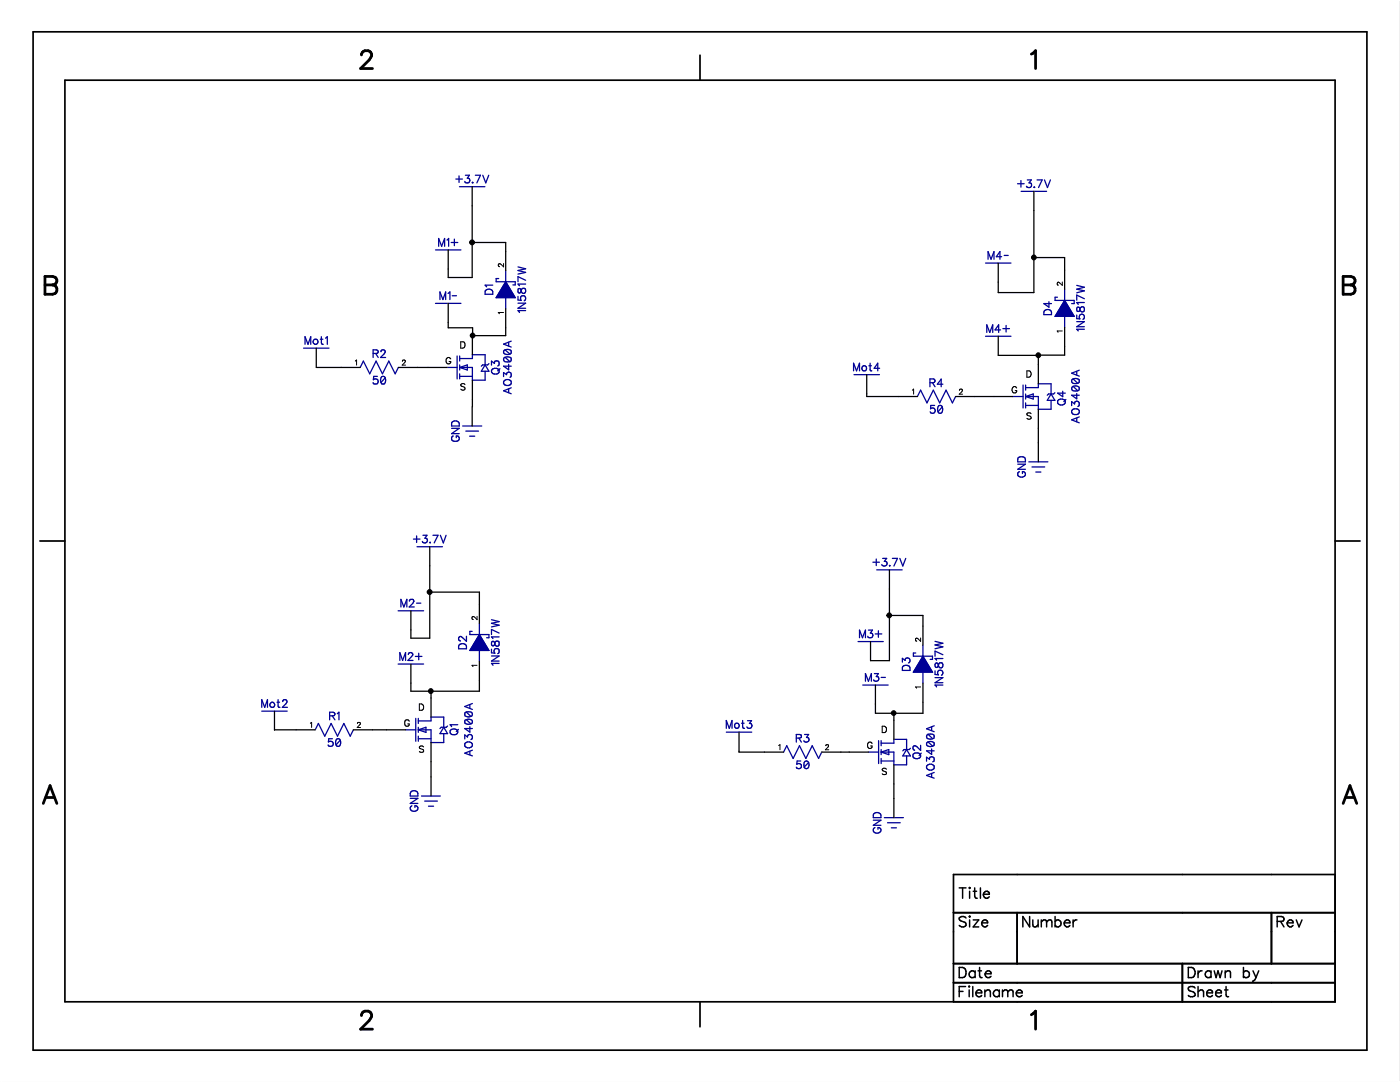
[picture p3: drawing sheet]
<svg xmlns="http://www.w3.org/2000/svg" width="279mm" height="216mm" viewBox="0 0 279 216" stroke-linecap="round" stroke-linejoin="round" font-family="sans-serif">
<g fill="#000" stroke="#000" stroke-width=".2">
<path d="M0 0h279.4v215.9h-279.4z"/>
<circle cx="94.2" cy="48.4" r=".49"/>
<circle cx="206.3" cy="51.4" r=".48"/>
<circle cx="94.3" cy="67" r=".48"/>
<circle cx="207.2" cy="70.9" r=".48"/>
<circle cx="85.7" cy="118.1" r=".49"/>
<circle cx="86" cy="137.9" r=".48"/>
<circle cx="177.5" cy="122.8" r=".48"/>
<circle cx="178.4" cy="142.3" r=".47"/>
</g>
<g fill="#fff" stroke="#fff" stroke-width=".2">
<path d="M0 0h279.4v215.9h-279.4z"/>
<path d="M.3 0h278.8v215.9h-278.8z"/>
</g>
<g fill="none" stroke="#000" stroke-width=".25">
<path d="M94.2 37.3v18.1h-4.7v-5.5M206.3 38.2v20.2h-7.1v-5.9M94.2 48.4h.1M94.2 48.4h6.7v5.6M206.3 51.4h.1M206.3 51.4h6.2v6.3M63.1 73.3h8.8M63.1 69.5v3.8M79.5 73.3h9.7M89.5 60.5v4.9h4.8v5.4M94.3 75.9v5.3M100.9 61.6v5.4h-6.6"/>
<path d="M173 74.8v4.3h10.1M190.7 79.1h11.4M199.2 67.1v3.8h8M212.5 65.3v5.6h-5.3v5.7M94.2 81.2v3.8M207.2 81.7v10.5M85.8 118.2h.1M85.8 109.1v18.2h-3.8v-5.4M85.8 118.2h9.9v6.2M177.5 113.7v18.1h-3.8v-3.8M86 137.9v5.2M95.7 132v5.9h-13.7v-5.4"/>
<path d="M177.5 122.8h6.7v5.9M184.2 136.3v6h-9.5v-5.6M54.8 145.6h8.1M54.8 141.9v3.8M70.5 145.6h10.4M86 148.2v10.6M147.5 146.1v4h8.9M164 150.1h9.3M178.4 142.3v5.2M178.4 152.6v10.6"/>
</g>
<g fill="none" stroke="#000096" stroke-width=".25">
<path d="M91 35.7h1.3M91.6 35.1v1.3M91.7 37.3h5.1M92.9 35h.8l-.4 .6a.52 .52 0 0 1 .5 .4 .52 .52 0 0 1-.5 .6 .52 .52 0 0 1-.5-.4M94.3 36.4v.1zM94.9 35h1l-.7 1.5M96.4 35l.5 1.5 .6-1.5M203.1 36.7h1.3M203.8 36v1.3M203.8 38.2h5.1M205 35.9h.8l-.4 .6a.52 .52 0 0 1 .4 .8 .52 .52 0 0 1-.9-.1M206.3 37.4h.2z"/>
<path d="M207 35.9h1l-.7 1.5M208.4 35.9l.6 1.5 .6-1.5M86.9 49.9h5.1M87.5 49.1v-1.5l.6 1.5 .6-1.5v1.5M87.8 59.8v-1.5l.6 1.5 .5-1.5v1.5M89.2 47.9l.3-.3v1.5M89.4 58.5l.4-.2v1.5M90 48.4h1.4M90.3 59h.8M90.7 47.7v1.3M96.9 58a.87 .87 0 0 1 1.4 .2v.5h-1.5zM98.3 56.9h-1.5l.3 .3"/>
<path d="M99.5 55.6h-.5v.6h3.8v.7h-.4M100.9 54v2.2M100.9 59.4v2.2M100.9 56.2l1.9 3.2h-3.8zM103.4 59.1v.8h.6a.54 .54 0 0 1 0-.8 .54 .54 0 0 1 .8 .2 .54 .54 0 0 1-.2 .7M103.4 53.3l1.5 .3-1.5 .4 1.5 .4-1.5 .3M103.4 57.7a.53 .53 0 0 0 .3 .8l.2-.1 .1-.4a.45 .45 0 0 1 .4-.5 .45 .45 0 0 1 .5 .4l-.2 .6a.57 .57 0 0 1-.6-.1 .57 .57 0 0 1-.2-.6l-.2-.2zM104.9 55.9l-1.5-.7v1M104.9 56.7h-1.5l.3 .3M196.7 52.5h5.1M197.2 51.7v-1.5l.6 1.5 .6-1.5v1.5M199.9 51.2h-1.1l.8-1v1.5"/>
<path d="M200.4 51h.8M211 59.3h-.4v.6h3.8v.7h-.5M212.5 57.7v2.2M212.5 59.9l1.9 3.2h-3.8zM214.9 56.9l1.5 .4-1.5 .4 1.5 .3-1.5 .4M216.4 59.6l-1.5-.7v1M60.6 69.5h5.1M60.9 68.7v-1.5l.6 1.5 .5-1.5v1.5M63.9 67.7h.5M64.1 67.2v1.2l.1 .2 .3 .1M65 67.5l.3-.3v1.5M71.9 73.3l.6-1.2 1.3 2.5 1.3-2.5 1.2 2.5 1.3-2.5 1.3 2.5 .6-1.3"/>
<path d="M74.5 70.5h.8l.2-.4-.4-.3h-.6v1.5M75 70.5l.5 .8M75.3 75.1h-.7l-.1 .7a.54 .54 0 0 1 .8-.1 .54 .54 0 0 1 0 .8 .54 .54 0 0 1-.8-.2M76 70.2l.3-.4 .5 .1 .1 .2-.2 .5-.8 .7h1.1M76.9 75.4a.45 .45 0 0 0-.4-.3 .45 .45 0 0 0-.5 .3v.9M76.9 75.4l.1 .4a.66 .66 0 0 1-.6 .8h-.2l-.2-.3M76.9 75.4l-.9 .9M86.9 60.5h5.1M89.2 73.3h2M91.2 71v4.6M91.7 71.5h2.6v-.7h2.5v2M91.7 73.3h2.6v2.6h2.5v-1.8"/>
<path d="M91.7 75.1h2.6M91.7 71v1.1M91.7 72.8v1M91.7 74.6v1M91.7 73.3l1.6-.5v1zM96.8 72.8l.8 1.3h-1.5zM97.6 72.6l-.3 .2h-1l-.2 .3M98.1 72.9v-.8l.6 .4a.52 .52 0 0 1 .5-.5 .52 .52 0 0 1 .5 .4 .52 .52 0 0 1-.4 .6M98.3 73.6a.77 .77 0 0 1 .9-.1 .77 .77 0 0 1 .4 .8 .76 .76 0 0 1-1 .4 .76 .76 0 0 1-.4-.9zM99.8 73.6l-.5 .4M100.5 75.1v-.8l.6 .5a.49 .49 0 0 1 .6-.6 .49 .49 0 0 1 .3 .7l-.2 .4M100.6 76a.77 .77 0 0 1 .9-.3 .77 .77 0 0 1 .5 .9 .83 .83 0 0 1-.9 .3 .83 .83 0 0 1-.6-.7z"/>
<path d="M100.8 69.8l.6-.1 .6 .2v.6l-.2 .2M100.8 71.3l.6-.1 .6 .2v.6l-.2 .2M100.8 69.8a.45 .45 0 0 0-.3 .4 .45 .45 0 0 0 .3 .5h1M100.8 71.3a.47 .47 0 0 0-.3 .4 .47 .47 0 0 0 .3 .5h1M100.8 71.3l1 .9M100.8 69.8l1 .9M101.5 68.3v.7M101.5 72.7v1.1l-1-.7h1.5M101.5 77.6v.8M102 77.4l-1.5 .6 1.5 .6M102 68.1l-1.5 .6 1.5 .6M103.4 60.5h1.5l-1.5 1h1.5"/>
<path d="M104.9 62h-1.5l.3 .4M170.3 74v-1.5l.6 1.5 .6-1.5v1.5M170.4 74.8h5.1M173.4 73h.5M173.7 72.5v1.5h.3M175.6 73.5h-1.1l.7-1v1.5M183.1 79.1l.6-1.2 1.3 2.5 1.3-2.5 1.2 2.5 1.3-2.5 1.3 2.5 .6-1.3M185.6 76.4l.9-.1 .1-.4-.3-.3h-.7v1.6M186.1 76.4l.5 .8M188.2 76.7h-1.1l.7-1.1v1.6M196.7 67.1h5.1M196.9 66.3v-1.5l.6 1.5 .6-1.5v1.5"/>
<path d="M199.7 65.8h-1.1l.7-1v1.5M200.2 65.6h1.3M200.8 64.9v1.4M202.1 79.1h2.1M204.2 76.8v4.6M204.7 76.8v1.1M204.7 78.6v1M204.7 77.3h2.5v-.7h2.6v2M204.7 79.1h2.5v2.6h2.6v-1.8M204.7 79.1l1.5-.5v1zM208.5 61.9l.4-.1h.6l.3 .5v.5h-1.5v-.5zM209.3 60.2v1.1l-1-.7h1.5"/>
<path d="M209.8 78.6l.7 1.3h-1.5zM210.5 78.4l-.2 .2h-1l-.3 .3M211.3 79.8a.82 .82 0 0 1 1.3 .5 .79 .79 0 0 1-.9 .5 .79 .79 0 0 1-.6-.7zM212.1 78.1v1.1l-1-.8h1.5M212.5 63.1v2.2M212.7 79.7l-.4 .4M214.2 75.6l.3-.1a.66 .66 0 0 1 .9 .6l-.3 .4M214.2 77.1a.74 .74 0 0 1 .8-.1 .74 .74 0 0 1 .3 .8l-.2 .2M214.2 75.6a.47 .47 0 0 0-.3 .5 .47 .47 0 0 0 .3 .4h.9M214.2 77.1a.48 .48 0 0 0-.3 .4 .48 .48 0 0 0 .3 .5h.9M214.2 77.1l.9 .9M214.2 75.6l.9 .9"/>
<path d="M214.9 64.2h1.5l-1.5 1h1.5M214.9 62.9v.7h.6a.54 .54 0 0 1 0-.8 .54 .54 0 0 1 .8 .1 .54 .54 0 0 1-.2 .8M214.9 74.1v.7M214.9 78.5v1.1l-1-.7h1.5M215 61.3a.5 .5 0 0 0 .2 .8l.3-.2a.55 .55 0 0 1 .2-.6 .55 .55 0 0 1 .6 0l.1 .5-.1 .3a.57 .57 0 0 1-.6 0 .57 .57 0 0 1-.2-.6l-.1-.2zM215.4 73.9l-1.5 .6 1.5 .6M216.4 65.7h-1.5l.3 .3M216.4 60.4h-1.5l.3 .3M90.1 85.5h1.6l-1.6 1h1.6M90.2 84.3a.87 .87 0 0 1 1.5 .2v.5h-1.6zM90.5 87a.55 .55 0 0 0-.4 .6 .55 .55 0 0 0 .6 .5h.4a.53 .53 0 0 0 .6-.6 .53 .53 0 0 0-.6-.5v.3M92.3 85h3.8"/>
<path d="M93 86h2.5M93.7 87h1M186.5 80.9h-.7l-.1 .7a.54 .54 0 0 1 .8 0 .54 .54 0 0 1-.1 .8 .54 .54 0 0 1-.8-.2M188 81.2a.45 .45 0 0 0-.4-.3 .45 .45 0 0 0-.4 .3v1M188 81.2l.1 .4a.68 .68 0 0 1-.6 .9l-.3-.3M188 81.2l-.8 1M203.1 92.6h1.5l-1.5 1h1.5M203.2 91.4a.86 .86 0 0 1 1-.2 .86 .86 0 0 1 .4 1h-1.5zM203.5 94.1a.63 .63 0 0 0-.3 .9 .63 .63 0 0 0 .8 .2 .55 .55 0 0 0 .6-.5 .55 .55 0 0 0-.6-.6v.4M204.7 80.4v1M204.7 80.9h2.5M205.3 92.2h3.8"/>
<path d="M206 93.2h2.5M206.7 94.2h1M213.9 80.9v-.8l.6 .5a.49 .49 0 0 1 .5-.6 .49 .49 0 0 1 .4 .7l-.3 .4M214.1 81.7a.76 .76 0 0 1 .9-.1 .76 .76 0 0 1 .3 .8 .76 .76 0 0 1-.9 .4 .76 .76 0 0 1-.4-.9zM214.9 83.4v.8M215.4 83.2l-1.5 .6 1.5 .6M81.7 119.9l.2-.3h.6a.52 .52 0 0 1-.1 .8l-.7 .7h1M82.5 107.6h1.3M83.1 106.9v1.3M83.2 109.1h5.1M84.4 106.8h.8l-.4 .6a.5 .5 0 0 1 .4 .8 .5 .5 0 0 1-.9-.2M85.8 108.2h.1z"/>
<path d="M86.4 106.8h1l-.7 1.5M87.9 106.8l.6 1.5 .5-1.5M174.2 112.2h1.3M174.9 111.5v1.4M175 113.7h5M176.1 111.4h.9l-.5 .6a.51 .51 0 0 1 .5 .7 .51 .51 0 0 1-.9 .2l-.1-.3M177.5 112.8v.1zM178.1 111.4h1l-.7 1.5M179.6 111.4l.6 1.5 .6-1.5M55.5 139.6v1.3l.1 .2h.3M56.4 140l.3-.4h.3l.3 .3-.2 .5-.8 .7h1.1M79.5 121.9h5"/>
<path d="M79.5 132.5h5M79.8 131.8v-1.6l.5 1.6 .6-1.6v1.6M80 121.1v-1.5l.6 1.5 .6-1.5v1.5M81.5 130.6l.3-.4h.3l.3 .3-.1 .3-.9 1h1M82.9 131h1.3M83.1 120.4h.9M83.6 130.3v1.4M91.6 128.7a.87 .87 0 0 1 1.5 .2v.6h-1.6zM93.1 127v1l-1-.9-.3-.1-.3 .3v.3l.4 .3M94.2 126h-.4v.6h3.8v.7h-.5M95.7 124.4v2.2M95.7 129.8v2.2"/>
<path d="M95.7 126.6l1.9 3.2h-3.8zM98.1 130.9h1.5l-1.5 1h1.5M98.1 129.5v.8h.7a.53 .53 0 0 1 0-.8 .53 .53 0 0 1 .8 .2 .53 .53 0 0 1-.3 .7M98.1 123.7l1.5 .3-1.5 .4 1.5 .4-1.5 .3M98.2 128.1a.58 .58 0 0 0 .1 .8l.4-.2a.55 .55 0 0 1 .2-.7 .55 .55 0 0 1 .7 .1v.5a.38 .38 0 0 1-.2 .3 .38 .38 0 0 1-.4 0l-.3-.7a.3 .3 0 0 0-.5-.1zM99.6 132.4h-1.5l.3 .4M99.6 126.3l-1.5-.7v1M99.6 127.1h-1.5l.3 .3M171.2 128h5.1M171.5 127.3v-1.6l.6 1.6 .6-1.6v1.6M172.2 136.7h5M172.7 135.9v-1.5l.6 1.5 .6-1.5v1.5"/>
<path d="M173.3 125.7h.8l-.4 .6a.49 .49 0 0 1 .5 .6 .49 .49 0 0 1-.7 .4l-.2-.1-.1-.2M174.5 134.4h.8l-.4 .6a.47 .47 0 0 1 .5 .4 .47 .47 0 0 1-.5 .5l-.5-.1v-.2M174.7 126.5h1.3M175.3 125.9v1.3M175.9 135.2h.8M180.1 132.1v-.7l.5 .4a.51 .51 0 0 1 .9-.4 .51 .51 0 0 1-.2 .9M180.3 132.9l.7-.1a.58 .58 0 0 1 .6 .5v.5h-1.5v-.7zM182.8 130.3h-.5v.6h3.8v.7h-.5M184.2 128.7v2.2M184.2 134.1v2.2M184.2 130.9l1.9 3.2h-3.8zM186.6 135.2h1.6l-1.6 1h1.6"/>
<path d="M186.6 133.9v.7l.7 .1a.54 .54 0 0 1 0-.8 .54 .54 0 0 1 .8 .1 .54 .54 0 0 1-.2 .7M186.6 128l1.6 .4-1.6 .3 1.6 .4-1.6 .4M186.7 132.4a.54 .54 0 0 0 .2 .8l.2-.1 .2-.4a.45 .45 0 0 1 .4-.5 .45 .45 0 0 1 .5 .4l-.1 .5-.2 .2a.8 .8 0 0 1-.8-.9zM188.2 136.7h-1.6l.3 .4M188.2 130.6l-1.6-.7v1M188.2 131.4h-1.6l.3 .3M52.2 141.1v-1.5l.6 1.5 .6-1.5v1.5M52.2 141.9h5.1M55.3 140.1h.5M62.9 145.6l.6-1.2 1.3 2.5 1.3-2.5 1.3 2.5 1.2-2.5 1.3 2.5 .6-1.3M65.8 142.8h.9l.1-.4-.3-.3h-.7v1.5M66.3 142.8l.5 .8"/>
<path d="M66.3 147.4h-.7l-.1 .6a.55 .55 0 0 1 .9 0 .55 .55 0 0 1-.1 .8 .55 .55 0 0 1-.8-.2M67.3 142.4l.3-.3v1.5M67.9 147.7a.45 .45 0 0 0-.4-.3 .45 .45 0 0 0-.4 .3v.9M67.9 147.7l.1 .3a.68 .68 0 0 1-.6 .9l-.3-.3M67.9 147.7l-.8 .9M80.9 145.6h2.1M81.9 159.3h1.5l-1.5 1h1.5M82.1 157.9l.4-.1 .7 .1 .2 .4v.5h-1.5v-.5zM83 143.3v4.6M83.5 143.8h2.5v-.7h2.6v2M83.5 145.6h2.5v2.6h2.6v-1.8M83.5 147.4h2.5"/>
<path d="M83.5 143.3v1.1M83.5 145.1v1M83.5 146.9v1M83.5 145.6l1.5-.5v1zM84.1 158.8h3.8M84.8 159.9h2.5M88.6 145.1l.7 1.3h-1.5zM89.3 144.9l-.2 .2h-1l-.3 .3M89.9 145.8a.82 .82 0 0 1 .9-.4 .82 .82 0 0 1 .6 .8 .8 .8 0 0 1-.9 .4 .8 .8 0 0 1-.7-.7zM91.4 144.6h-1.6l.3 .4M91.5 145.5l-.4 .5M92.8 147.4v-.8l.5 .5a.51 .51 0 0 1 .8-.4 .51 .51 0 0 1-.1 .9"/>
<path d="M92.8 148.3a.77 .77 0 0 1 .9-.3 .77 .77 0 0 1 .5 .9 .77 .77 0 0 1-1 .3 .77 .77 0 0 1-.4-.9zM93 142.1h1a.48 .48 0 0 1 .3 .4 .48 .48 0 0 1-.3 .5M93 143.6l.4-.1a.68 .68 0 0 1 .9 .6l-.3 .3M93 142.1a.58 .58 0 0 0-.2 .7l.6 .2h.6M93 143.6a.52 .52 0 0 0-.2 .7l.6 .2 .6-.1M93 143.6l1 .8M93 142.1l1 .9M93.8 140.6v.7M93.8 145v1.1l-1-.7h1.5M93.8 149.9v.7M94.3 149.7l-1.5 .6 1.5 .5M94.3 140.4l-1.5 .6 1.5 .6"/>
<path d="M144.9 145.3v-1.5l.6 1.5 .6-1.5v1.5M144.9 146.1h5.1M148 144.3h.5M148.2 143.8v1.2l.1 .2 .3 .1M149.2 143.8h.8l-.4 .6a.51 .51 0 0 1 .3 .8 .51 .51 0 0 1-.8-.2M156.4 150.1l.6-1.3 1.3 2.5 1.3-2.5 1.2 2.5 1.3-2.5 1.3 2.5 .6-1.2M158.9 147.3l1-.1v-.5l-1-.1v1.5M159.4 147.3l.5 .8M159.8 151.8h-.7l-.1 .7a.54 .54 0 0 1 .8 0 .54 .54 0 0 1-.1 .8 .54 .54 0 0 1-.8-.2M160.6 146.6h.8l-.4 .6a.51 .51 0 0 1 .4 .7 .51 .51 0 0 1-.8 .1l-.2-.2M161.4 152.1a.48 .48 0 0 0-.5-.3 .48 .48 0 0 0-.4 .3v1M161.4 152.1a.7 .7 0 0 1 0 .9 .7 .7 0 0 1-.7 .3l-.2-.2"/>
<path d="M161.4 152.1l-.9 1M173.3 150.1h2M175.3 147.8v4.6M175.9 148.3h2.5v-.8h2.5v2.1M175.9 150.1h2.5v2.5h2.5v-1.8M175.9 151.8h2.5M175.9 147.8v1M175.9 149.6v1M175.9 151.3v1.1M175.9 150.1l1.5-.5v1zM180.9 149.6l.8 1.2h-1.5zM181.7 149.3l-.3 .3h-1l-.2 .2"/>
<path d="M182.2 150.5a.77 .77 0 0 1 1-.3 .77 .77 0 0 1 .4 .9 .8 .8 0 0 1-.8 .3 .8 .8 0 0 1-.6-.7zM183.7 148.7v1l-1.1-.9-.3 .1-.1 .2v.3l.3 .3M183.9 150.3l-.5 .4M184.9 151.9v-.8l.6 .4a.52 .52 0 0 1 .5-.5 .52 .52 0 0 1 .5 .4 .52 .52 0 0 1-.4 .6M185.1 152.7a.76 .76 0 0 1 .9-.2 .76 .76 0 0 1 .4 .9 .77 .77 0 0 1-1 .3 .77 .77 0 0 1-.4-.9zM185.2 146.5h.4a.61 .61 0 0 1 .8 .5v.3l-.3 .1M185.2 148h.4a.66 .66 0 0 1 .8 .5v.3l-.3 .1M185.2 146.5a.48 .48 0 0 0-.3 .5 .48 .48 0 0 0 .3 .4h.9M185.2 148a.45 .45 0 0 0-.3 .5 .45 .45 0 0 0 .3 .4h.9M185.2 148l.9 .9M185.2 146.5l.9 .9M185.9 145v.8"/>
<path d="M185.9 149.4v1.1l-1-.7h1.5M185.9 154.3v.8M186.4 154.1l-1.5 .6 1.5 .6M186.4 144.8l-1.5 .6 1.5 .6M82.2 160.8a.65 .65 0 0 0-.2 .9 .65 .65 0 0 0 1 .1 .52 .52 0 0 0 .4-.6 .52 .52 0 0 0-.6-.4v.3M85.5 160.9h1M174.3 163.7h1.5l-1.5 1h1.5M174.3 162.4a.87 .87 0 0 1 1.5 .2v.6h-1.5zM174.6 165.1a.57 .57 0 0 0-.3 .7 .57 .57 0 0 0 .5 .4h.4a.55 .55 0 0 0 .6-.5 .55 .55 0 0 0-.6-.6v.4M176.5 163.2h3.8M177.1 164.2h2.6M177.9 165.2h1"/>
<circle cx="63" cy="68.2" r=".51"/>
<circle cx="172.5" cy="73.5" r=".51"/>
<circle cx="54.3" cy="140.6" r=".51"/>
<circle cx="147" cy="144.8" r=".49"/>
</g>
<g fill="#000096" stroke="#000096" stroke-width=".2">
<path d="M100.9 56.2l1.9 3.2h-3.8z"/>
<path d="M95.7 126.6l1.9 3.2h-3.8z"/>
<path d="M184.2 130.9l1.9 3.2h-3.8z"/>
<path d="M212.5 59.9l1.9 3.2h-3.8z"/>
</g>
<g fill="none" stroke="#000" stroke-width=".2">
<path d="M100.5 52.6v.7l-.5-.6a.3 .3 0 0 0-.5 .1 .3 .3 0 0 0 .2 .4M212 56.3v.6l-.7-.6-.3 .2v.3l.2 .1M70.9 72.1l.3-.3v1.1M80.3 72.1l.2-.3 .4 .1v.3l-.6 .7h.6M100.5 62.4h-1.1l.3 .2M182.1 77.9l.2-.3v1.1M191.5 77.9a.3 .3 0 0 1 .3-.3 .3 .3 0 0 1 .3 .3l-.7 .8h.7M212 66h-1l.2 .3M95.2 123v.7l-.7-.7a.3 .3 0 0 0-.3 .3 .3 .3 0 0 0 .2 .3M95.2 132.8h-1l.2 .2M183.7 127.3v.7l-.7-.7a.3 .3 0 0 0-.3 .3 .3 .3 0 0 0 .3 .3M183.7 137.1h-1l.2 .2"/>
<path d="M61.9 144.3l.3-.2v1.1M71.3 144.4a.29 .29 0 0 1 .4-.3 .29 .29 0 0 1 .2 .4l-.6 .7h.7M155.4 148.8l.3-.2v1M164.8 148.8h.1M164.8 148.8l.4-.2 .2 .3-.7 .7h.7"/>
</g>
<path d="M90 71.6l-.1-.1a.61 .61 0 0 0-.9 .2 .61 .61 0 0 0 .3 .9h.3l.3-.2 .1-.3h-.4M91.9 68.2h.5a.68 .68 0 0 1 .4 .6 .68 .68 0 0 1-.4 .7h-.5zM92.8 76.8a.46 .46 0 0 0-.5-.3 .46 .46 0 0 0-.4 .4l.8 .4 .1 .3a.51 .51 0 0 1-.9 0M202.9 77.4a.53 .53 0 0 0-.7-.2 .53 .53 0 0 0-.2 .7l.4 .5h.3l.2-.3v-.2h-.3M204.9 74h.5a.68 .68 0 0 1 .4 .6 .68 .68 0 0 1-.4 .7h-.5zM205.8 82.5l-.3-.1-.6 .1 .1 .3 .8 .5v.2l-.3 .2-.6-.2M81.7 143.9a.46 .46 0 0 0-.6-.3 .46 .46 0 0 0-.3 .5v.3a.45 .45 0 0 0 .4 .5 .45 .45 0 0 0 .5-.5h-.3M83.7 140.5h.4a.68 .68 0 0 1 .5 .6 .68 .68 0 0 1-.5 .6h-.4zM84.5 149.1a.47 .47 0 0 0-.4-.3 .47 .47 0 0 0-.4 .3l.8 .7v.1l-.3 .2-.5-.2M174 148.4l-.1-.3a.63 .63 0 0 0-.8 .4 .63 .63 0 0 0 .3 .8l.3 .1 .3-.2v-.4h-.3M176.1 144.9h.4a.68 .68 0 0 1 .4 .6 .68 .68 0 0 1-.4 .7h-.4zM176.9 153.5a.47 .47 0 0 0-.4-.2 .47 .47 0 0 0-.4 .3l.8 .6v.2l-.3 .2-.5-.2" fill="none" stroke="#000" stroke-width=".21"/>
<g fill="none" stroke="#000" stroke-width=".34">
<path d="M6.6 6.3h266.2v203.2h-266.2zM13 16h253.4v183.9h-253.4zM139.7 11v5M8 107.9h5M266.4 107.9h5M266.4 174.5h-76.1v25.4M139.7 199.9v5M190.3 182.1h76.1M190.3 192.3h76.1M190.3 196.1h76.1M203 182.1v10.2M236 192.3v7.6"/>
<path d="M253.7 182.1v10.2"/>
</g>
<path d="M72.1 11a.88 .88 0 0 1 .7-.9h.7a.87 .87 0 0 1 .5 1.4l-2 2.2h2.3M205.8 10.8l.9-.7v3.6M9 55.2h1.5l.5 .1a.82 .82 0 0 1 0 1.4l-.5 .2a.93 .93 0 0 1 .9 .9 .93 .93 0 0 1-.9 .9h-1.5zM9 56.9h1.5M268.1 55.2h1.5l.5 .1a.82 .82 0 0 1 0 1.4l-.5 .2a.93 .93 0 0 1 .9 .9 .93 .93 0 0 1-.9 .9h-1.5zM268.1 56.9h1.5M9.1 159.1h1.7M268.6 159.1h1.7M8.6 160.3l1.4-3.5 1.3 3.5M268.1 160.3l1.3-3.5 1.4 3.5M72.1 202.6a.88 .88 0 0 1 .7-.8h.7a.89 .89 0 0 1 .5 1.4l-2 2.2h2.3M205.8 202.5l.9-.7v3.6" fill="none" stroke="#000" stroke-width=".55"/>
<g fill="none" stroke="#000" stroke-width=".3">
<path d="M191.4 177.2h1.4M192.1 177.2v2M193.5 177.1l.1 .1-.1 .1zM193.5 177.8v1.4M194.2 177.8h.7M194.5 177.2v1.6l.1 .3 .4 .1M195.7 177.2v2M196.3 178.4a.66 .66 0 0 0 .3 .8 .66 .66 0 0 0 .8-.3M196.6 178a.55 .55 0 0 1 .5-.1 .55 .55 0 0 1 .3 .5h-1.1zM191.4 193h.7a1.09 1.09 0 0 1 .7 1.1 1.09 1.09 0 0 1-.7 1h-.7zM191.4 197.8h.8M192.7 196.8h-1.3v2.1"/>
<path d="M192.8 183.2a.76 .76 0 0 0-.8-.3 .76 .76 0 0 0-.6 .5l.2 .3 1 .4a.5 .5 0 0 1 0 .7 .91 .91 0 0 1-1.2-.1M193.3 196.8h.2zM193.4 197.5v1.4M193.5 183.6v1.4M193.5 182.8l.1 .1-.1 .1zM194.1 196.8v2.1M194.2 183.6h1.1l-1.1 1.4h1.1M194.6 194a.66 .66 0 0 0-1-.1 .66 .66 0 0 0 0 1 .66 .66 0 0 0 1-.1M194.6 193.7v1.4M194.8 198.1a.64 .64 0 0 0 .3 .7 .64 .64 0 0 0 .8-.2M194.9 197.8a.56 .56 0 0 1 .6-.3 .56 .56 0 0 1 .4 .6h-1.1zM195.2 193.7h.7"/>
<path d="M195.5 193v1.7l.1 .3 .4 .1M195.9 184.1a.66 .66 0 0 0 .4 .8 .66 .66 0 0 0 .8-.2M196 183.9a.56 .56 0 0 1 .7-.3 .56 .56 0 0 1 .4 .5h-1.2zM196.6 197.5v1.4M196.6 197.9l.5-.4 .4 .2 .2 .2v1M196.6 194.3a.66 .66 0 0 0 .4 .7 .66 .66 0 0 0 .8-.2M196.9 193.8a.55 .55 0 0 1 .6 0 .55 .55 0 0 1 .3 .5h-1.2zM199.4 197.8a.66 .66 0 0 0-.9-.1 .66 .66 0 0 0 0 1 .66 .66 0 0 0 .9-.1M199.4 197.5v1.4M200.1 197.9l.4-.4 .5 .2 .1 .2M200.1 197.5v1.4M201.1 197.9l.5-.4 .5 .2 .1 1.2"/>
<path d="M201.1 197.9v1M202.8 198.1a.66 .66 0 0 0 .4 .7 .66 .66 0 0 0 .8-.2M202.9 197.8a.58 .58 0 0 1 .7-.3 .58 .58 0 0 1 .4 .6h-1.2zM205.5 182.9v2.1l-1.4-2.1v2.1M206.1 183.6l.1 1.2 .5 .2 .5-.5M207.2 183.6v1.4M207.8 184l.5-.4 .5 .1 .1 .3M207.8 183.6v1.4M208.9 184l.5-.4 .4 .1 .1 1.3M208.9 184v1M210.6 183.9a.66 .66 0 0 1 .9-.1 .66 .66 0 0 1 0 .9 .66 .66 0 0 1-.9 0M210.6 182.9v2.1"/>
<path d="M212.4 184.1a.64 .64 0 0 0 .4 .8 .64 .64 0 0 0 .7-.2M212.5 183.9a.56 .56 0 0 1 .6-.3 .56 .56 0 0 1 .4 .5h-1.1zM214.2 183.6v1.4M214.9 183.6a.72 .72 0 0 0-.7 .5M237.2 193h.6a1.09 1.09 0 0 1 .7 1.1 1.09 1.09 0 0 1-.7 1h-.6zM238.5 197.1a.75 .75 0 0 0-.7-.3 .75 .75 0 0 0-.6 .6l.1 .3 1 .3 .2 .6a.99 .99 0 0 1-1.3 0M239.1 193.7v1.4M239.1 196.8v2.1M239.1 197.9l.5-.4 .5 .2 .1 .2v1M239.9 193.7a.73 .73 0 0 0-.8 .6M240.8 198.1a.63 .63 0 0 0 .4 .8 .63 .63 0 0 0 .8-.3M240.9 197.8a.56 .56 0 0 1 .7-.3 .56 .56 0 0 1 .4 .6h-1.2z"/>
<path d="M241.7 194a.65 .65 0 0 0-1-.1 .65 .65 0 0 0 0 1 .65 .65 0 0 0 1-.1M241.7 193.7v1.4M242.3 193.7l.4 1.4 .4-1.4 .4 1.4 .4-1.4M242.6 198.1a.64 .64 0 0 0 .4 .7 .64 .64 0 0 0 .8-.2M242.7 197.8a.56 .56 0 0 1 .7-.3 .56 .56 0 0 1 .4 .6h-1.2zM244.4 197.5h.7M244.5 194.1a.63 .63 0 0 1 1-.3l.1 1.3M244.5 193.7v1.4M244.7 196.8v1.7l.1 .3 .4 .1M248.2 194a.66 .66 0 0 1 .9-.1 .66 .66 0 0 1 0 1 .66 .66 0 0 1-.9-.1M248.2 193v2.1M250.1 193.7l.6 1.4"/>
<path d="M250.7 195.1l-.3 .4-.4 .3M251.2 193.7l-.5 1.4M254.9 183.9l1.2-.1 .1-.3v-.4l-.4-.2h-.9v2.1M255.6 183.9l.6 1.1M256.9 184.1a.66 .66 0 0 0 .4 .8 .66 .66 0 0 0 .8-.2M257.2 183.7a.55 .55 0 0 1 .6-.1 .55 .55 0 0 1 .3 .5h-1.2zM258.7 183.6l.5 1.4 .6-1.4"/>
</g>
<g font-size="5.9">
<text x="71.7" y="14.8">2</text>
<text x="205.5" y="14.8">1</text>
<text x="8.7" y="59.8">B</text>
<text x="267.8" y="59.8">B</text>
<text x="8.4" y="161.4">A</text>
<text x="267.8" y="161.4">A</text>
<text x="71.7" y="206.4">2</text>
<text x="205.5" y="206.4">1</text>
</g>
<g font-size="3.4">
<text x="191.3" y="179.8">Title</text>
<text x="191.3" y="185.6">Size</text>
<text x="204" y="185.6">Number</text>
<text x="254.7" y="185.6">Rev</text>
<text x="191.3" y="195.7">Date</text>
<text x="237" y="195.7">Drawn by</text>
<text x="191.3" y="199.5">Filename</text>
<text x="237" y="199.5">Sheet</text>
</g>
<g font-size="2.5">
<text x="90.9" y="37">+3.7V</text>
<text x="203" y="37.9">+3.7V</text>
<text x="87.4" y="49.6">M1+</text>
<text x="197.1" y="52.2">M4-</text>
<text x="98.8" y="58.8" transform="rotate(-90 98.8 58.8)">D1</text>
<text x="87.7" y="60.3">M1-</text>
<text x="105.4" y="62.5" transform="rotate(-90 105.4 62.5)">1N5817W</text>
<text x="210.3" y="62.9" transform="rotate(-90 210.3 62.9)">D4</text>
<text x="60.8" y="69.2">Mot1</text>
<text x="74.3" y="71.8">R2</text>
<text x="196.8" y="66.8">M4+</text>
<text x="216.9" y="66.2" transform="rotate(-90 216.9 66.2)">1N5817W</text>
<text x="74.3" y="77.1">50</text>
<text x="100.1" y="74.8" transform="rotate(-90 100.1 74.8)">Q3</text>
<text x="170.2" y="74.5">Mot4</text>
<text x="185.5" y="77.6">R4</text>
<text x="102.5" y="78.7" transform="rotate(-90 102.5 78.7)">AO3400A</text>
<text x="185.5" y="82.9">50</text>
<text x="213.1" y="80.9" transform="rotate(-90 213.1 80.9)">Q4</text>
<text x="92.1" y="88.2" transform="rotate(-90 92.1 88.2)">GND</text>
<text x="215.9" y="84.5" transform="rotate(-90 215.9 84.5)">AO3400A</text>
<text x="205.1" y="95.3" transform="rotate(-90 205.1 95.3)">GND</text>
<text x="82.4" y="108.8">+3.7V</text>
<text x="174.1" y="113.4">+3.7V</text>
<text x="79.9" y="121.6">M2-</text>
<text x="93.5" y="129.6" transform="rotate(-90 93.5 129.6)">D2</text>
<text x="171.4" y="127.7">M3+</text>
<text x="79.7" y="132.2">M2+</text>
<text x="100.1" y="132.9" transform="rotate(-90 100.1 132.9)">1N5817W</text>
<text x="172.6" y="136.4">M3-</text>
<text x="182.1" y="133.9" transform="rotate(-90 182.1 133.9)">D3</text>
<text x="188.6" y="137.2" transform="rotate(-90 188.6 137.2)">1N5817W</text>
<text x="52.1" y="141.6">Mot2</text>
<text x="65.4" y="149.4">50</text>
<text x="65.7" y="144.1">R1</text>
<text x="91.8" y="146.7" transform="rotate(-90 91.8 146.7)">Q1</text>
<text x="144.8" y="145.8">Mot3</text>
<text x="158.8" y="148.6">R3</text>
<text x="94.7" y="151" transform="rotate(-90 94.7 151)">AO3400A</text>
<text x="158.8" y="153.8">50</text>
<text x="184.2" y="151.5" transform="rotate(-90 184.2 151.5)">Q2</text>
<text x="186.9" y="155.4" transform="rotate(-90 186.9 155.4)">AO3400A</text>
<text x="83.9" y="162" transform="rotate(-90 83.9 162)">GND</text>
<text x="176.3" y="166.3" transform="rotate(-90 176.3 166.3)">GND</text>
</g>
<g font-size="2.1">
<text x="91.9" y="69.8">D</text>
<text x="88.9" y="73">G</text>
<text x="204.8" y="75.7">D</text>
<text x="91.9" y="78.2">S</text>
<text x="201.9" y="78.8">G</text>
<text x="204.8" y="84">S</text>
<text x="83.6" y="142.1">D</text>
<text x="80.7" y="145.3">G</text>
<text x="173" y="149.7">G</text>
<text x="176" y="146.6">D</text>
<text x="83.6" y="150.5">S</text>
<text x="176" y="155">S</text>
</g>
<g font-size="1.7">
<text x="100.8" y="53.3" transform="rotate(-90 100.8 53.3)">2</text>
<text x="212.3" y="57" transform="rotate(-90 212.3 57)">2</text>
<text x="100.8" y="62.7" transform="rotate(-90 100.8 62.7)">1</text>
<text x="212.3" y="66.4" transform="rotate(-90 212.3 66.4)">1</text>
<text x="70.8" y="73.2">1</text>
<text x="80.2" y="73.2">2</text>
<text x="182" y="79">1</text>
<text x="191.4" y="79">2</text>
<text x="95.5" y="123.7" transform="rotate(-90 95.5 123.7)">2</text>
<text x="184.1" y="128" transform="rotate(-90 184.1 128)">2</text>
<text x="95.5" y="133.1" transform="rotate(-90 95.5 133.1)">1</text>
<text x="184.1" y="137.4" transform="rotate(-90 184.1 137.4)">1</text>
<text x="61.9" y="145.5">1</text>
<text x="71.2" y="145.5">2</text>
<text x="155.3" y="149.9">1</text>
<text x="164.7" y="149.9">2</text>
</g>
</svg>
